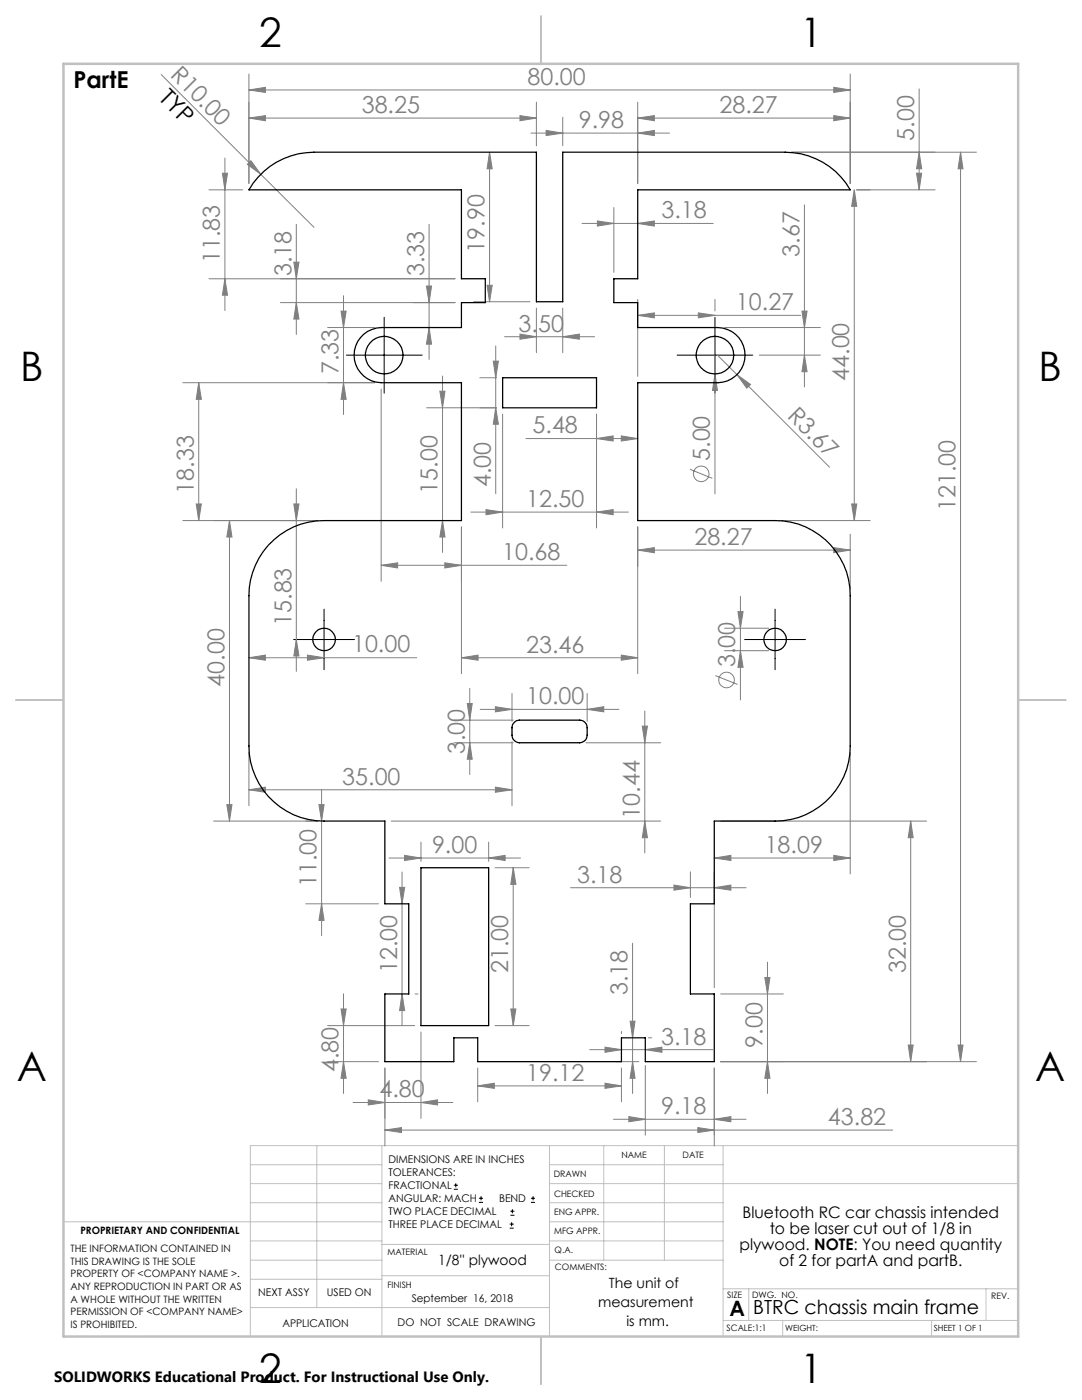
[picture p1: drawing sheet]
<svg xmlns="http://www.w3.org/2000/svg" width="216mm" height="279mm" viewBox="0 0 216 279" stroke-linecap="round" stroke-linejoin="round" font-family="sans-serif">
<g fill="none" stroke="#808080" stroke-width=".2">
<path d="M32.2 14.9l19.8 19.9M49.7 18l3.3-.6v1.1zM49.7 14.8v21.8M49.7 18h120M166.4 17.4l3.3 .6-3.3 .5zM169.7 14.8v21.8M183.4 17.7v20.2M41.7 37.9h6.7M44.4 34.6h1l-.5 3.3zM44.9 31.5v30.5M49.7 23.6l3.3-.5v1zM49.7 23.6h57.3"/>
<path d="M50.1 32.1l1.9 2.7-2.6-2zM52 34.8l10.7 10.6M97.7 30.4v29.8M97.7 30.4l.5 3.3h-1zM103.8 23.1l3.2 .5-3.2 .5zM105.9 26.6h27.7M107 20.4v8.7M109 26l3.3 .6-3.3 .5zM112.3 23.4v5.7M127.2 23.6l3.4-.5v1zM127.2 26.6l3.4-.6v1.1zM127.2 20.4v16.2"/>
<path d="M127.2 23.6h42.5M157.9 30.4h36.9M166.4 23.1l3.3 .5-3.3 .5zM170.5 37.9v66M170.5 37.9l.5 3.3h-1.1zM182.9 34.6h1l-.5 3.3zM183.4 30.4l.5 3.3h-1zM186.6 37.9h-15.7M191.7 30.4v181.5M191.7 30.4l.5 3.3h-1zM41.7 55.6h49.1M44.9 55.6l.5 3.3h-1z"/>
<path d="M58.6 52.3h1.1l-.6 3.3zM59.1 44.8v21.9M68.5 59v23.7M85.1 57.1h1l-.5 3.3zM85.6 44.8v26.9M97.2 56.9h1l-.5 3.3zM116.1 44.6h26.2M119.2 44.1l3.3 .5-3.3 .5zM122.5 41.4v13M127.2 59.8v15.3M127.2 44.6l3.4-.5v1zM142.7 59.8v2.3"/>
<path d="M160.5 40.9v36.3M39.7 76.4v27.5M39.7 76.4l.5 3.3h-1zM56 60.4h34.8M59.1 60.4l.6 3.3h-1.1zM65.4 65.4h9.4M68.1 62.1h1l-.6 3.3zM68.5 76.4l.6 3.3h-1zM74.8 76.4h-38.3M76.1 77.6v38.4M85.6 65.4l.5 3.3h-1zM87.8 78.1h1l-.5 3.3z"/>
<path d="M88.3 75v35.2M94.5 60.2h11.3M95.7 75.4h3.3M98.4 72.1h1l-.5 3.3zM98.9 69v29.5M100.7 67.2h17.9M103.8 66.7l3.2 .5-3.2 .5zM107 61.5v8.9M112.3 67.2l3.3-.5v1zM112.3 61.5v8.9M127.2 62.9l3.4-.5v1zM127.2 62.9h32.6"/>
<path d="M139.3 62.4l3.4 .5-3.4 .5zM142.7 74.6l.5 3.3h-1zM142.7 67.1v31.5M143.2 70.9l22.3 22.3M144.6 65.4h19.1M147 74.8l2.8 1.9-.8 .8zM151.5 70.9h12.2M160 62.1h1l-.5 3.3zM160.5 70.9l.5 3.3h-1zM59.1 97.5v36.5M85.1 81.4h13.9M98.9 81.4l.5 3.3h-1z"/>
<path d="M100.3 82.7v22.7M105 87.5h22.2M119 87.5l3.3-.5v1zM119 82.7v22.7M124 87l3.2 .5-3.2 .5zM137.7 93.7l4.4 1.8M36.5 103.9h26.9M39.2 100.6h1l-.5 3.3zM45.8 103.9v60M45.8 103.9l.5 3.3h-1zM58.6 100.6h1.1l-.6 3.3zM76.1 112.8l3.2-.5v1z"/>
<path d="M76.1 112.8h37M88.3 103.9l.5 3.3h-1zM88.8 112.3l3.3 .5-3.3 .5zM92.1 105.2v29.2M93.9 102.2h31.5M97 101.7l3.3 .5-3.3 .5zM119 102.2l3.3-.5v1zM127.2 109.8l3.4-.5v1zM127.2 105.2v29.2M127.2 109.8h42.5M147.7 119v20.7M155.9 103.9h17.7"/>
<path d="M166.4 109.3l3.3 .5-3.3 .5zM169.7 106.6v11M169.9 100.6h1.1l-.5 3.3zM49.7 131.3l3.3-.6v1.1zM49.7 131.3h33.4M59.1 127.6l.6 3.3h-1.1zM61.3 130.7l3.4 .6-3.4 .5zM92.1 131.3l3.3-.6v1.1zM92.1 131.3h35.1M93.7 137.4v17.2M102.2 138.4v5.6M117.2 138.4v5.6"/>
<path d="M124 130.7l3.2 .6-3.2 .5zM142.7 134.8l4.5 1.8M144.6 125.4h8.8M144.6 129.9h8.8M147.2 122.1h1.1l-.6 3.3zM147.7 129.9l.6 3.3h-1.1zM49.7 157.6l3.3-.5v1zM49.7 150.1v10.7M49.7 157.6h52.5M64.2 157.5v29.2M90.6 143.7h11.8M90.6 148.2h11.8"/>
<path d="M93.2 140.4h1l-.5 3.3zM93.7 148.2l.5 3.3h-1zM95.8 141.6h27.7M98.8 141l3.4 .6-3.4 .5zM98.8 157.1l3.4 .5-3.4 .5zM102.2 148v12.8M116.9 148.2h14.9M117.2 141.6l3.3-.6v1.1zM128.2 144.9h1l-.5 3.3zM128.7 141.9v28.3M169.7 150.1v24.3M42.6 163.9h20.8"/>
<path d="M45.3 160.6h1l-.5 3.3zM63.6 160.6h1.1l-.5 3.3zM77.6 171.2h26.3M78.1 163.9h53.7M79.7 177.1h1.1l-.6 3.3zM80.2 174v30.7M80.7 170.7l3.3 .5-3.3 .5zM84 168.1v3.8M97.5 171.2l3.3-.5v1zM97.5 168.1v3.8M98.8 173.2h6.8M102.4 173.2v31.5"/>
<path d="M102.4 173.2l.5 3.3h-1zM113.8 177.2h35.1M128.7 163.9l.5 3.3h-1zM134.5 176.6l3.3 .6-3.3 .5zM137.8 174v5.1M142.5 171.2l3.3-.5v1zM142.5 177.2l3.3-.6v1.1zM142.5 171.2h27.2M142.5 174v23.1M143.8 163.9h41.1M166.4 170.7l3.3 .5-3.3 .5zM181.7 163.9v48"/>
<path d="M181.7 163.9l.5 3.3h-1zM61 180.4h14.5M64.2 180.4l.5 3.3h-1.1zM68.5 198.3v19.9M80.2 198.4l.6 3.3h-1.1zM82.8 198.4h.6M126.2 188.2v30M143.8 198.4h12.5M152.6 195.1h1l-.5 3.3zM153.1 192v26.2M65.4 211.9h10.1M65.4 204.7h17.3"/>
<path d="M68.1 201.4h1l-.6 3.3zM68.5 211.9l.6 3.3h-1zM73.5 219.5l3.3 .5-3.3 .5zM76.8 213.1v15.6M84 206v17.2M95.3 216.7l3.3-.5v1zM95.3 213.1v6.8M95.3 216.7h28.7M98.8 204.7h6.8M101.9 201.4h1l-.5 3.3zM117.7 209.5h24.5M120.7 209l3.3 .5-3.3 .5z"/>
<path d="M120.7 216.2l3.3 .5-3.3 .5zM123 211.9h4.5M124 205.8v.5M124 213.1v6.8M125.7 203.8h1l-.5 3.3zM126.2 211.9l.5 3.3h-1zM128.8 209.5l3.3-.5v1zM128.8 212.7v13.9M129.4 207.1h.6M142.5 213.1v15.6M143.8 211.9h51M153.1 211.9l.5 3.3h-1z"/>
<path d="M181.2 208.6h1l-.5 3.3zM191.2 208.6h1l-.5 3.3zM70.4 220h19.9M76.8 225.5l3.3-.5v1zM76.8 225.5h101.3M84 220l3.3-.5v1zM122.4 223.4h26.5M125.5 222.8l3.3 .6-3.3 .5zM139.2 225l3.3 .5-3.3 .5zM142.5 223.4l3.3-.6v1.1z"/>
<circle cx="139.9" cy="94.6" r="1.56"/>
<circle cx="145" cy="135.7" r="1.56"/>
</g>
<g fill="none" stroke="#000" stroke-width=".2">
<path d="M69.1 70.9h15.1M76.7 63.3v15.2M135.1 70.9h15.1M142.7 63.3v15.2M58.6 127.6h12.1M64.7 121.6v12.1M148.6 127.6h12.1M154.7 121.6v12.1M90.6 237.3h.8M90.6 236.5h.8M90.9 236.1v.9M95.6 240h.8"/>
<path d="M95.6 239.1h.8M96 238.7v.8M105.9 240h.9M105.9 239.1h.9M106.4 238.7v.8M101.7 245.1h.8M101.7 244.3h.8M101.8 242.5h.9M101.8 241.7h.9M102.1 243.9v.8M102.2 241.3v.8"/>
</g>
<g fill="none" stroke="#c0c0c0" stroke-width=".2">
<path d="M50 232.4h26.2M50 236.2h26.2M63.2 228.6v32.3M76.2 228.6v38.1M109.6 228.6v38.1M109.6 232.4h34.7M109.6 236.2h93.6M120.5 228.6v22.9M132.6 228.6v22.9M144.3 228.6v38.1M203.2 228.6h-153.2v38.1M12.7 243.8h63.5"/>
<path d="M50 251.5h26.2M50 240h26.2M50 247.7h26.2M50 255.3h26.2M76.2 254.6h33.4M76.2 248.4h33.4M109.6 251.5h34.7M109.6 243.8h34.7M109.6 240h34.7M109.6 247.7h34.7M144.3 257.2h58.9M149.4 257.2v6.3"/>
<path d="M196.7 257.2v6.3M50 260.9h59.6M144.3 263.5h58.9M156.2 263.5v3.2M185.9 263.5v3.2"/>
</g>
<path d="M108 3.2v9.5M3.1 139.7h9.6M203.2 139.7h9.5M108 266.7v9.6" fill="none" stroke="#c0c0c0" stroke-width=".25"/>
<path d="M12.7 12.7h190.5v254h-190.5z" fill="none" stroke="#c0c0c0" stroke-width=".5"/>
<g fill="#808080">
<path d="M50.1 32.1l1.9 2.7-2.6-2z"/>
<path d="M142.7 74.6l.5 3.3h-1z"/>
<path d="M147 74.8l2.8 1.9-.8 .8z"/>
<path d="M88.8 112.3l3.3 .5-3.3 .5zM76.1 112.8l3.2-.5v1z"/>
<path d="M139.3 62.4l3.4 .5-3.4 .5zM127.2 62.9l3.4-.5v1zM124 87l3.2 .5-3.2 .5zM119 87.5l3.3-.5v1zM61.3 130.7l3.4 .6-3.4 .5zM49.7 131.3l3.3-.6v1.1zM98.8 157.1l3.4 .5-3.4 .5zM49.7 157.6l3.3-.5v1zM97.5 171.2l3.3-.5v1zM80.7 170.7l3.3 .5-3.3 .5zM84 220l3.3-.5v1zM73.5 219.5l3.3 .5-3.3 .5zM128.8 209.5l3.3-.5v1zM120.7 209l3.3 .5-3.3 .5z"/>
<path d="M49.7 18l3.3-.6v1.1zM166.4 17.4l3.3 .6-3.3 .5zM127.2 23.6l3.4-.5v1zM166.4 23.1l3.3 .5-3.3 .5zM103.8 66.7l3.2 .5-3.2 .5zM112.3 67.2l3.3-.5v1zM119.2 44.1l3.3 .5-3.3 .5zM127.2 44.6l3.4-.5v1zM97 101.7l3.3 .5-3.3 .5zM119 102.2l3.3-.5v1zM92.1 131.3l3.3-.6v1.1zM124 130.7l3.2 .6-3.2 .5zM142.5 171.2l3.3-.5v1zM166.4 170.7l3.3 .5-3.3 .5zM127.2 109.8l3.4-.5v1zM166.4 109.3l3.3 .5-3.3 .5zM98.8 141l3.4 .6-3.4 .5zM117.2 141.6l3.3-.6v1.1zM95.3 216.7l3.3-.5v1zM120.7 216.2l3.3 .5-3.3 .5zM125.5 222.8l3.3 .6-3.3 .5zM142.5 223.4l3.3-.6v1.1zM134.5 176.6l3.3 .6-3.3 .5zM142.5 177.2l3.3-.6v1.1z"/>
<path d="M49.7 23.6l3.3-.5v1zM103.8 23.1l3.2 .5-3.2 .5zM109 26l3.3 .6-3.3 .5zM127.2 26.6l3.4-.6v1.1z"/>
<path d="M153.1 211.9l.5 3.3h-1zM152.6 195.1h1l-.5 3.3z"/>
<path d="M160.5 70.9l.5 3.3h-1zM160 62.1h1l-.5 3.3z"/>
<path d="M126.2 211.9l.5 3.3h-1zM125.7 203.8h1l-.5 3.3z"/>
<path d="M44.9 55.6l.5 3.3h-1zM44.4 34.6h1l-.5 3.3zM39.2 100.6h1l-.5 3.3zM39.7 76.4l.5 3.3h-1zM98.9 81.4l.5 3.3h-1zM98.4 72.1h1l-.5 3.3zM101.9 201.4h1l-.5 3.3zM102.4 173.2l.5 3.3h-1zM182.9 34.6h1l-.5 3.3zM183.4 30.4l.5 3.3h-1z"/>
<path d="M97.2 56.9h1l-.5 3.3zM97.7 30.4l.5 3.3h-1z"/>
<path d="M59.1 127.6l.6 3.3h-1.1zM58.6 100.6h1.1l-.6 3.3zM64.2 180.4l.5 3.3h-1.1zM63.6 160.6h1.1l-.5 3.3z"/>
<path d="M68.5 76.4l.6 3.3h-1zM68.1 62.1h1l-.6 3.3z"/>
<path d="M59.1 60.4l.6 3.3h-1.1zM58.6 52.3h1.1l-.6 3.3z"/>
<path d="M170.5 37.9l.5 3.3h-1.1zM169.9 100.6h1.1l-.5 3.3zM85.1 57.1h1l-.5 3.3zM85.6 65.4l.5 3.3h-1zM87.8 78.1h1l-.5 3.3zM88.3 103.9l.5 3.3h-1zM147.2 122.1h1.1l-.6 3.3zM147.7 129.9l.6 3.3h-1.1zM181.7 163.9l.5 3.3h-1zM181.2 208.6h1l-.5 3.3zM45.8 103.9l.5 3.3h-1zM45.3 160.6h1l-.5 3.3zM93.2 140.4h1l-.5 3.3zM93.7 148.2l.5 3.3h-1zM128.2 144.9h1l-.5 3.3zM128.7 163.9l.5 3.3h-1zM68.1 201.4h1l-.6 3.3zM68.5 211.9l.6 3.3h-1zM79.7 177.1h1.1l-.6 3.3zM80.2 198.4l.6 3.3h-1.1zM191.7 30.4l.5 3.3h-1zM191.2 208.6h1l-.5 3.3z"/>
<path d="M76.8 225.5l3.3-.5v1zM139.2 225l3.3 .5-3.3 .5z"/>
</g>
<g fill="none" stroke="#000" stroke-width=".25">
<path d="M52.6 34.2a15 15 0 0 1 10.1-3.8h44.3v29.8h5.3v-29.8h44.4a14.9 14.9 0 0 1 13 7.5h-42.5v17.7h-4.7v4.8h4.7v5h16.1a5.5 5.5 0 0 1 5.4 5.5 5.5 5.5 0 0 1-5.4 5.5h-16.1v27.5h27.5a14.9 14.9 0 0 1 15 15v30a14.9 14.9 0 0 1-15 15h-12.2v16.5h-4.7v18h4.7v13.5h-13.7v-4.8h-4.8v4.8h-28.7v-4.8h-4.7v4.8h-13.8v-13.5h4.8v-18h-4.8v-16.5h-12.1a15 15 0 0 1-15-15v-30a14.9 14.9 0 0 1 15-15h27.4v-27.5h-16a5.5 5.5 0 0 1-5.4-5.5 5.5 5.5 0 0 1 5.4-5.5h16v-5h4.7v-4.8h-4.7v-17.7h-42.4l.8-1.4zM100.3 75.4h18.7v6h-18.7zM102.4 144.4l.7-.6 .6-.1h12a1.51 1.51 0 0 1 1.5 1.5v1.5a1.51 1.51 0 0 1-1.5 1.5h-12a1.57 1.57 0 0 1-1.5-1.5v-1.5zM84 173.2h13.5v31.5h-13.5z"/>
<circle cx="76.7" cy="70.9" r="3.8"/>
<circle cx="142.7" cy="70.9" r="3.7"/>
<circle cx="64.7" cy="127.6" r="2.26"/>
<circle cx="154.7" cy="127.6" r="2.26"/>
</g>
<g font-size="8.1">
<text x="51.7" y="9.3">2</text>
<text x="159.7" y="9.3">1</text>
<text x="4" y="76">B</text>
<text x="207.2" y="76">B</text>
<text x="3.3" y="215.7">A</text>
<text x="206.5" y="215.7">A</text>
<text x="51.7" y="276">2</text>
<text x="159.7" y="276">1</text>
</g>
<g font-size="4.7">
<text x="14.6" y="17.6">PartE</text>
<text x="31.5" y="19.8" transform="rotate(45 31.5 19.8)">TYP</text>
</g>
<g font-size="4.7" fill="#808080">
<text x="33.8" y="15.1" transform="rotate(45 33.8 15.1)">R10.00</text>
<text x="105.3" y="16.9">80.00</text>
<text x="72.2" y="22.5">38.25</text>
<text x="143.6" y="22.5">28.27</text>
<text x="115.5" y="25.5">9.98</text>
<text x="182.4" y="28.1" transform="rotate(-90 182.4 28.1)">5.00</text>
<text x="132" y="43.6">3.18</text>
<text x="43.9" y="52.5" transform="rotate(-90 43.9 52.5)">11.83</text>
<text x="96.7" y="50.4" transform="rotate(-90 96.7 50.4)">19.90</text>
<text x="159.5" y="51.2" transform="rotate(-90 159.5 51.2)">3.67</text>
<text x="58.1" y="55.1" transform="rotate(-90 58.1 55.1)">3.18</text>
<text x="84.6" y="55.1" transform="rotate(-90 84.6 55.1)">3.33</text>
<text x="146.9" y="61.9">10.27</text>
<text x="103.5" y="66.2">3.50</text>
<text x="67.6" y="74.7" transform="rotate(-90 67.6 74.7)">7.33</text>
<text x="169.5" y="76" transform="rotate(-90 169.5 76)">44.00</text>
<text x="156.9" y="83.2" transform="rotate(45 156.9 83.2)">R3.67</text>
<text x="106.3" y="86.5">5.48</text>
<text x="141.6" y="92" transform="rotate(-90 141.6 92)">5.00</text>
<text x="38.7" y="98.5" transform="rotate(-90 38.7 98.5)">18.33</text>
<text x="87.3" y="98.5" transform="rotate(-90 87.3 98.5)">15.00</text>
<text x="97.9" y="97.2" transform="rotate(-90 97.9 97.2)">4.00</text>
<text x="105" y="101.2">12.50</text>
<text x="190.7" y="102" transform="rotate(-90 190.7 102)">121.00</text>
<text x="100.2" y="111.8">10.68</text>
<text x="138.6" y="108.8">28.27</text>
<text x="58.1" y="124.9" transform="rotate(-90 58.1 124.9)">15.83</text>
<text x="70.3" y="130.2">10.00</text>
<text x="105" y="130.2">23.46</text>
<text x="44.8" y="137.1" transform="rotate(-90 44.8 137.1)">40.00</text>
<text x="146.7" y="133.1" transform="rotate(-90 146.7 133.1)">3.00</text>
<text x="105" y="140.5">10.00</text>
<text x="92.7" y="150.5" transform="rotate(-90 92.7 150.5)">3.00</text>
<text x="68.3" y="156.6">35.00</text>
<text x="127.7" y="163.4" transform="rotate(-90 127.7 163.4)">10.44</text>
<text x="86.2" y="170.2">9.00</text>
<text x="152.6" y="170.2">18.09</text>
<text x="63.2" y="177" transform="rotate(-90 63.2 177)">11.00</text>
<text x="115.1" y="176.1">3.18</text>
<text x="79.2" y="194.2" transform="rotate(-90 79.2 194.2)">12.00</text>
<text x="101.4" y="194.2" transform="rotate(-90 101.4 194.2)">21.00</text>
<text x="180.7" y="194.2" transform="rotate(-90 180.7 194.2)">32.00</text>
<text x="125.2" y="198.6" transform="rotate(-90 125.2 198.6)">3.18</text>
<text x="131.9" y="208.5">3.18</text>
<text x="152.1" y="209.1" transform="rotate(-90 152.1 209.1)">9.00</text>
<text x="67.6" y="214" transform="rotate(-90 67.6 214)">4.80</text>
<text x="105" y="215.7">19.12</text>
<text x="75.7" y="219">4.80</text>
<text x="131.9" y="222.3">9.18</text>
<text x="165.2" y="224.5">43.82</text>
</g>
<text font-size="4.2" x="145.6" y="262.7">A</text>
<text font-size="3.9" x="150.3" y="262.2">BTRC chassis main frame</text>
<g font-size="3.2">
<text x="148.2" y="243.1">Bluetooth RC car chassis intended</text>
<text x="147.6" y="249.5">plywood. NOTE: You need quantity</text>
<text x="153.6" y="246.3">to be laser cut out of 1/8 in</text>
<text x="155.5" y="252.7">of 2 for partA and partB.</text>
</g>
<text font-size="3" x="10.8" y="275.7">SOLIDWORKS Educational Product. For Instructional Use Only.</text>
<g font-size="2.8">
<text x="87.4" y="252.4">1/8'' plywood</text>
<text x="121.5" y="257">The unit of</text>
<text x="119.3" y="260.8">measurement</text>
<text x="125" y="264.6">is mm.</text>
</g>
<g font-size="2.1">
<text x="77.5" y="232.2">DIMENSIONS ARE IN INCHES</text>
<text x="77.5" y="234.7">TOLERANCES:</text>
<text x="77.5" y="237.3">FRACTIONAL</text>
<text x="77.5" y="239.9">ANGULAR: MACH</text>
<text x="99.6" y="239.9">BEND</text>
<text x="77.5" y="242.5">TWO PLACE DECIMAL</text>
<text x="77.5" y="245.1">THREE PLACE DECIMAL</text>
<text x="51.5" y="258.7">NEXT ASSY</text>
<text x="65.2" y="258.6">USED ON</text>
<text x="82.2" y="259.8">September 16, 2018</text>
<text x="56.3" y="264.8">APPLICATION</text>
<text x="79.3" y="264.6">DO NOT SCALE DRAWING</text>
</g>
<g font-size="2">
<text x="14.1" y="249.9">THE INFORMATION CONTAINED IN</text>
<text x="16" y="246.3">PROPRIETARY AND CONFIDENTIAL</text>
<text x="14.1" y="252.4">THIS DRAWING IS THE SOLE</text>
<text x="14.1" y="254.9">PROPERTY OF &lt;COMPANY NAME &gt;.</text>
<text x="14.1" y="257.4">ANY REPRODUCTION IN PART OR AS</text>
<text x="14.1" y="260">A WHOLE WITHOUT THE WRITTEN</text>
<text x="14.1" y="262.5">PERMISSION OF &lt;COMPANY NAME&gt;</text>
<text x="14.1" y="265">IS PROHIBITED.</text>
</g>
<g font-size="1.8">
<text x="124" y="231.1">NAME</text>
<text x="136.2" y="231.1">DATE</text>
<text x="110.5" y="234.8">DRAWN</text>
<text x="110.5" y="238.9">CHECKED</text>
<text x="110.6" y="242.5">ENG APPR.</text>
<text x="77.3" y="250.5">MATERIAL</text>
<text x="110.6" y="246.3">MFG APPR.</text>
<text x="110.7" y="250">Q.A.</text>
<text x="77.3" y="257">FINISH</text>
<text x="110.7" y="253.5">COMMENTS:</text>
<text x="145.1" y="259">SIZE</text>
<text x="150.1" y="259.1">DWG. NO.</text>
<text x="197.8" y="259.2">REV.</text>
<text x="145" y="265.7">SCALE:1:1</text>
</g>
<g font-size="1.7">
<text x="156.7" y="265.7">WEIGHT:</text>
<text x="186.3" y="265.7">SHEET 1 OF 1</text>
</g>
</svg>
